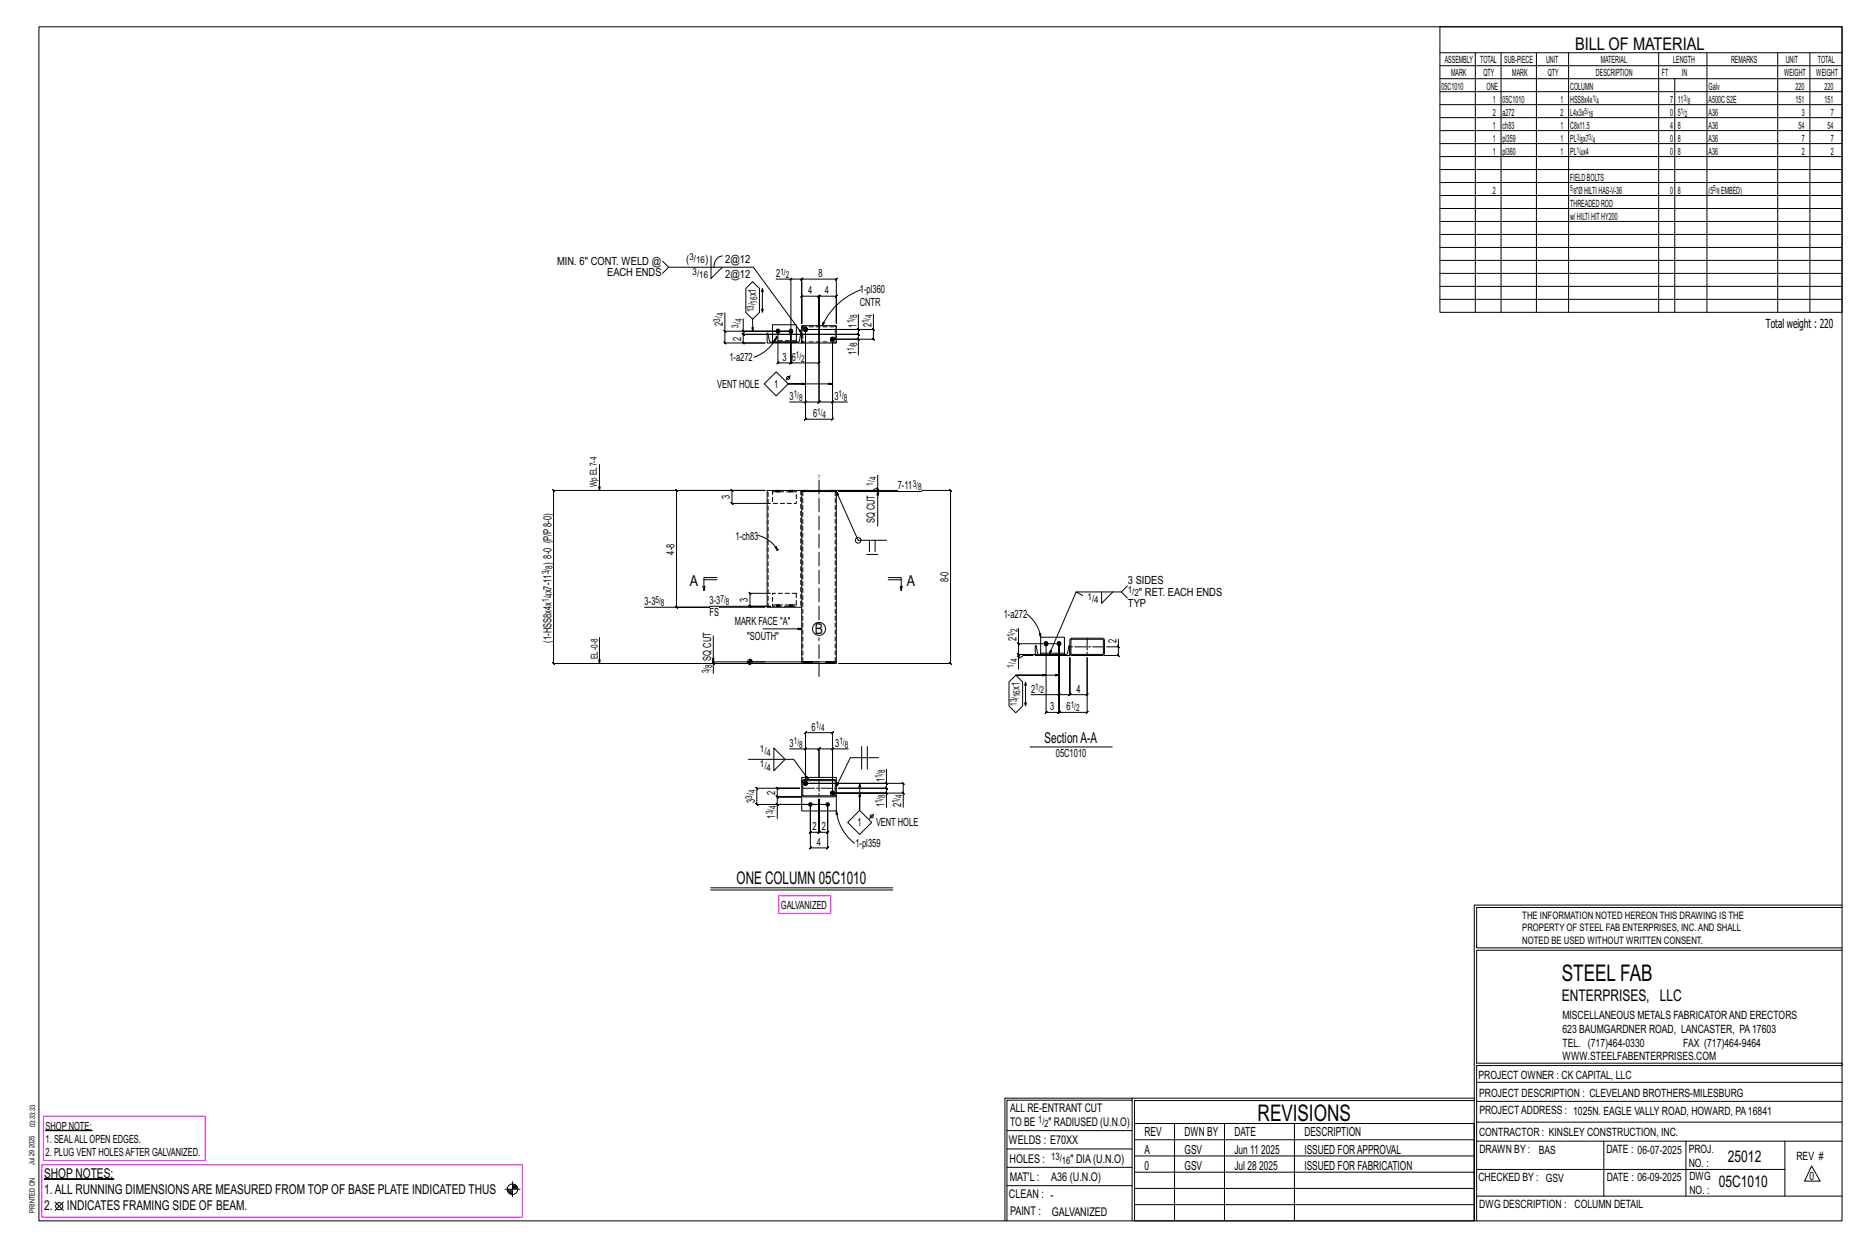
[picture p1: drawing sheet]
<svg xmlns="http://www.w3.org/2000/svg" width="914mm" height="610mm" viewBox="0 0 914 610" stroke-linecap="round" stroke-linejoin="round" font-family="sans-serif">
<g fill="#000" stroke="#000" stroke-width=".49">
<path d="M22 553h23zM22 577h34z"/>
<circle cx="381" cy="162" r="1"/>
<circle cx="387" cy="162" r="1"/>
<circle cx="394" cy="161" r="1.1"/>
<circle cx="408" cy="166" r="1.1"/>
<circle cx="512" cy="315" r="1"/>
<circle cx="519" cy="315" r="1"/>
<circle cx="394" cy="383" r="1.1"/>
<circle cx="397" cy="394" r=".9"/>
<circle cx="405" cy="394" r=".9"/>
<circle cx="408" cy="388" r="1.1"/>
</g>
<g fill="none" stroke="#000" stroke-width=".49">
<path d="M19 13h883v584h-883zM705 13h197v140h-197zM705 26h197M705 32h197M705 39h197M722 26v127M735 26v127M752 26v127M768 26v127M812 26v127M820 39v114M836 26v127"/>
<path d="M870 26v127M886 26v127M705 45h197M705 51h197M705 58h197M705 64h197M705 70h197M705 77h197M705 83h197M705 89h197M705 96h197M705 102h197"/>
<path d="M705 108h197M705 115h197M324 128l3 3h42l23 32M327 131l-3 3M348 125v11l6-5M354 125a5 5 0 0 0-5 6M380 137h7v25M387 137l1-1zM387 137h5l1-1-1 1v21M392 137l1-1-1 1h17l1-1-1 1v21v-13l1-1-1 1h-8v-1l-1 1h1v15v-15v-1l-1 1h1h-9l1-1-1 1v13zM705 121h197M705 127h197"/>
<path d="M705 134h197M355 153v9h32h-23v-6M365 141l3-3 4 3v12l-4 3-3-3zM368 156v6M373 151v2l1-2M373 141v2M374 143l-1-2v12M378 159h12v8h-12zM392 159h17v9h-17zM401 160v37v-1l-1 1h1h-7M401 160v37h-1l1-1v1h7M401 160v18v-1l-1 1h1h-14l1-1-1 1v-16v16l1-1-1 1h-6v-1l-1 1h1v-16"/>
<path d="M403 158h1l-2 1zM421 142a34 34 0 0 0-19 17M428 154v7h-34h26v-7M705 140h197M705 146h197M354 162l1 1zM355 162v6l-1-1 1 1h19h-10l-1-1 1 1v-4l-1-1 1 1h29M363 162l1 1zM364 162v2l-1-1 1 1h29M376 163l1 4h1h13l1-4v5h-16zM380 164v1M380 165v2l-1-1z"/>
<path d="M380 165a20 20 0 0 1-11 10M380 165h1M393 164h27v-1l1 1h-1v2M420 165l1 1zM420 161l1 1zM420 161v3v-1l1 1h-1h-27M427 161l1 1zM428 161v5l-1-1 1 1h-20h12v8M374 188l6-6 6 6-6 6zM386 197h8v-36v44v1l1-1h-1h14l-1 1 1-1v-39v31h7M387 184l-2 2M394 197l1-1z"/>
<path d="M394 188h-8h22M407 197l1-1zM293 227v13M374 240h-103l-1-1 1 1v85l-1-1 1 1h130h-52v4M374 240h-43v-1l1 1h-1v57l1 1-1-1h16h-31M374 240h-16v-1l1 1h-1v6l1 1-1-1h19M376 240h16v57h-16zM392 240h17h-17zM393 240h.1M395 240h.1M406 240h.1M409 240h.1"/>
<path d="M410 240h29M429 239l1 1zM430 232v7h-2l-1 1h-19M430 239v1h-1l1 1v-1h-20h41M451 240h14v-1l1 1h-1v85v-1l1 1h-1h-55M394 240h14M430 240v17M371 262a16 16 0 0 1 10 7M379 268l1-1 1 2zM381 269h-1M381 269h.1M424 271h6"/>
<path d="M426 264v6M428 264v6M434 264h-14l-11-24 1 2-1-2v84M344 287l1 2M345 284h6M351 283h-6v6v-2M352 297h22zM377 290h-10l1 1-1-1v7v-1l1 1h-1h10h-30M392 297v27M435 283h6v6l1-2M435 284h6M441 287v2"/>
<path d="M530 291l-3-1-13 30M539 290v5l6-5M549 290l3 3M552 287l-3 3h-22M293 312v13M349 311v13M374 308h18M498 314l1 1zM499 307v8h19v25h-13M499 315v5h-1l1 1v-1h9h-9h-1l1 1v-1v1M503 301a17 17 0 0 1 6 11M507 316l1 4h1h13l1-4h1v5h-17z"/>
<path d="M509 310v2zM509 320v-8h12v8M512 315v34l1-1-1 1h6l1-1-1 1v-34v34l1-1-1 1h14l1-1-1 1v-27v18l1-1-1 1h-8v-1l-1 1h1v-18v18v-1l-1 1h1h-6M524 313l16-1 1 1v7l-1 1h-16v-1zM524 313h16v7h-15zM547 316l1 1zM547 313v3h-5M547 316v5v-1l1 1h-1h-6M349 324l1 1zM366 324h8M366 324h1M366 325h1"/>
<path d="M367 325h.1M367 322v3M367 324h1M367 323h1M392 324h17v1h-17zM393 324h.1M393 325h.1M395 324h.1M395 325h.1M396 324h.1M396 325h.1M398 324h.1"/>
<path d="M398 325h.1M401 324h-52v-1l1 1h-1v1M404 324h.1M404 325h.1M406 324h.1M406 325h.1M409 324h.1M409 325h.1M497 330l4 4v11l-4 4-3-4v-11zM498 321l1 1zM502 335v-1v1M502 334v11v-1"/>
<path d="M506 321h-5h-1h-1v6M509 320h12M512 330h-15h21M518 340l1-1zM502 344v1M366 372h22l8 9M379 366l5 6-5 5zM387 366h7v17v-25v1l1-1h-1h14l-1 1 1-1v30v-22h7M394 366v1l1-1zM394 366h7l-1 1 1-1v14v-14l-1 1 1-1h7M408 366l-1 1zM422 365v11"/>
<path d="M425 365v11M430 371h-14l-7 14M434 376v7h-40h48l1 1-1-1v5M504 365h40M380 393l1 1zM380 394v-4h1l-1-1v1h12h-12h1l-1-1v1v-4h1l-1-1v1h11h-21v-1l1 1h-1v8v-1l1 1h-1h35h-25v7M392 389v8h17v-8M392 382v-2h17v9l-1 1h-15l-1-1v-7l2-1h14l1 1M393 382h16v7h-16zM397 394v13l-1 1 1-1h4l-1 1 1-1v-16v16l-1 1 1-1h4v1l1-1h-1v-13v21l1-1-1 1h-8v-1l-1 1h1zM409 397l1 1-1 1zM409 397a24 24 0 0 0 9 16"/>
<path d="M421 396l6 6-6 6-6-6zM421 383v13v-8M428 398l-2 3M433 388l1 1zM433 383l1 1zM434 395v-7h-26h34v7M434 383v3l-1-1 1 1h-24h24l-1-1 1 1v2M442 388l1 1zM348 434h89M348 435h89M722 443v154M722 443h180"/>
<path d="M902 444h-179v20h179M902 465h-179v55h179v1h-179v76M554 538h-61v59M554 537h168M722 538h-167v13M723 539h179M723 530h179M493 553h61M555 550h167v47h-167zM555 558h167M575 550v47M599 550v47"/>
<path d="M634 550v47M723 549h179M723 558h179M785 558v27M825 558v27M874 558v27M251 578v8M251 580h1M493 571h61M493 562h61M555 573h167M555 566h167"/>
<path d="M723 572h151M887 570l4 8h-8zM27 588l4 4M31 588l-4 4M247 582h8M248 582h3M248 583h3M249 583h2M249 584h2M251 581h2M251 580h2M492 597v-60h62v60"/>
<path d="M493 580h61M555 589h167M555 581h167M723 585h179"/>
<circle cx="386" cy="185" r=".7"/>
<circle cx="420" cy="264" r="1.4"/>
<circle cx="401" cy="308" r="3"/>
<circle cx="367" cy="324" r="1.2"/>
<circle cx="427" cy="399" r=".7"/>
<circle cx="29" cy="590" r="1.8"/>
<circle cx="251" cy="582" r="2.6"/>
</g>
<path d="M381 438h26v9h-26zM21 546h79v22h-79zM21 570h235v26h-235z" fill="none" stroke="#f0f" stroke-width=".5"/>
<g fill="none" stroke="#000" stroke-width=".49" stroke-dasharray="2 1.4">
<path d="M394 159l-1 1M390 167h-12M392 167l2 1M393 160h-1M393 160h16v7h-16zM408 168l1-1M409 160l-1-1M378 240v6h12v-6M380 240v1zM380 240h.1M380 240v1M381 240v1"/>
<path d="M382 240v1M386 240v1zM386 240h1M387 240l-1 1M387 240v1M388 240v1M392 240v57M393 240h.1M394 240h-1M394 240h1zM394 240h.1M395 240h.1"/>
<path d="M406 240h.1M406 240h1M407 240h-1M407 240h.1M408 240h.1M408 240h-1M409 240h.1M378 241h12M380 241l1-1-1 1M387 241v-1v1M409 240v84M376 297v-57"/>
<path d="M378 290h12v7h-12zM380 297v-1M381 297v-1M381 297l1-1M381 296v1v-1M382 296v1zM382 297h-1M386 297v-1M387 297v-1M387 297l1-1M387 296v1l1-1M388 296v1z"/>
<path d="M388 297h.1M390 296h-12M393 324v-84M393 324v1M393 324h.1M394 324l-1 1M394 324l1 1zM394 324v1M394 325h.1M395 324v1M395 324h.1M395 325h.1"/>
<path d="M395 325v-1M396 324v1M396 324h.1M397 324v1zM397 324l-1 1M397 325h-1M397 324v1M397 324h1M398 325h-1M398 325v-1M404 324v1M404 324h.1"/>
<path d="M405 324l-1 1M405 324v1zM405 324v1M405 325h.1M406 324v1M406 324h.1M406 325h.1M406 325v-1M406 324h1M407 324l-1 1M407 324v1M408 324v1z"/>
<path d="M408 324l-1 1M408 325h-1M408 324v1M409 324h.1M409 325h.1M409 325v-1M392 382h1z"/>
</g>
<path d="M401 303v-70M401 331v-19" fill="none" stroke="#000" stroke-width=".49" stroke-dasharray="6.8 1 0 1"/>
<path d="M532 312v9M541 316h-17M393 386h16M401 381v9" fill="none" stroke="#000" stroke-width=".49" stroke-dasharray="5.8 1 1 1"/>
<g font-size="11.2">
<text x="764" y="480">STEEL FAB</text>
<text x="616" y="548">REVISIONS</text>
</g>
<g font-size="8.6">
<text x="771" y="24">BILL OF MATERIAL</text>
<text x="361" y="432">ONE COLUMN 05C1010</text>
</g>
<g font-size="7.9">
<text x="765" y="490">ENTERPRISES, LLC</text>
<text x="846" y="569">25012</text>
<text x="841" y="581">05C1010</text>
</g>
<g font-size="7.3">
<text x="338" y="286">A</text>
<text x="444" y="286">A</text>
<text x="399" y="310">B</text>
<text x="511" y="364">SectionA-A</text>
</g>
<g font-size="6.6">
<text x="22" y="576">SHOP NOTES:</text>
<text x="22" y="584">1.ALL RUNNING DIMENSIONSARE MEASURED FROM TOP OF BASE PLATE INDICATED THUS</text>
<text x="22" y="592">2.</text>
<text x="33" y="592">INDICATES FRAMING SIDE OF BEAM.</text>
</g>
<g font-size="6.1">
<text x="864" y="161">Total weight : 220</text>
<text x="560" y="556">REV</text>
<text x="580" y="556">DWN BY</text>
<text x="604" y="556">DATE</text>
<text x="639" y="556">DESCRIPTION</text>
<text x="560" y="564">A</text>
<text x="580" y="564">GSV</text>
<text x="604" y="564">Jun 11</text>
<text x="617" y="564">2025</text>
<text x="639" y="564">ISSUED FORAPPROVAL</text>
<text x="560" y="572">0</text>
<text x="580" y="572">GSV</text>
<text x="604" y="572">Jul 28</text>
<text x="616" y="572">2025</text>
<text x="639" y="572">ISSUED FOR FABRICATION</text>
</g>
<g font-size="5.9">
<text x="494" y="560">WELDS : E70XX</text>
<text x="494" y="569">HOLES :</text>
<text x="524" y="569">&quot; DIA(U.N.O)</text>
<text x="494" y="578">MAT'L :</text>
<text x="515" y="578">A36 (U.N.O)</text>
<text x="494" y="586">CLEAN : -</text>
<text x="495" y="595">PAINT :</text>
<text x="515" y="595">GALVANIZED</text>
</g>
<g font-size="5.8">
<text x="494" y="544">ALL RE-ENTRANT CUT</text>
<text x="494" y="551">TO BE</text>
<text x="513" y="551">&quot; RADIUSED (U.N.O)</text>
</g>
<g font-size="5.6">
<text x="765" y="499">MISCELLANEOUS METALS FABRICATORAND ERECTORS</text>
<text x="765" y="505">623 BAUMGARDNER ROAD, LANCASTER, PA17603</text>
<text x="765" y="512">TEL. (717)464-0330</text>
<text x="824" y="512">FAX (717)464-9464</text>
<text x="765" y="519">WWW.STEELFABENTERPRISES.COM</text>
<text x="724" y="528">PROJECT OWNER : CK CAPITAL, LLC</text>
<text x="724" y="537">PROJECT DESCRIPTION : CLEVELAND BROTHERS-MILESBURG</text>
<text x="724" y="545">PROJECTADDRESS : 1025N. EAGLE VALLY ROAD, HOWARD, PA16841</text>
<text x="724" y="556">CONTRACTOR : KINSLEY CONSTRUCTION, INC.</text>
<text x="724" y="564">DRAWN BY :</text>
<text x="753" y="564">BAS</text>
<text x="786" y="564">DATE : 06-07-2025</text>
<text x="827" y="564">PROJ.</text>
<text x="879" y="568">REV #</text>
<text x="827" y="571">NO. :</text>
<text x="724" y="578">CHECKED BY : GSV</text>
<text x="787" y="578">DATE : 06-09-2025</text>
<text x="827" y="578">DWG</text>
<text x="886" y="578">0</text>
<text x="827" y="584">NO. :</text>
<text x="724" y="591">DWG DESCRIPTION : COLUMN DETAIL</text>
</g>
<g font-size="5.5">
<text x="273" y="130">MIN. 6&quot; CONT. WELD @</text>
<text x="336" y="129">(</text>
<text x="345" y="129">)</text>
<text x="355" y="129">2@12</text>
<text x="297" y="135">EACH ENDS</text>
<text x="355" y="136">2@12</text>
<text x="380" y="136">2</text>
<text x="401" y="136">8</text>
<text x="396" y="144">4</text>
<text x="404" y="144">4</text>
<text x="421" y="143">1-pl360</text>
<text x="370" y="145" transform="rotate(-90 370 145)">x1</text>
<text x="421" y="150">CNTR</text>
<text x="354" y="159" transform="rotate(-90 354 159)">2</text>
<text x="419" y="160" transform="rotate(-90 419 160)">1</text>
<text x="427" y="160" transform="rotate(-90 427 160)">2</text>
<text x="363" y="167" transform="rotate(-90 363 167)">2</text>
<text x="419" y="174" transform="rotate(-90 419 174)">1</text>
<text x="357" y="177">1-a272</text>
<text x="383" y="177">3</text>
<text x="388" y="177">6</text>
<text x="351" y="190">VENT HOLE</text>
<text x="379" y="190">1</text>
<text x="386" y="196">3</text>
<text x="408" y="196">3</text>
<text x="398" y="204">6</text>
<text x="439" y="239">7-11</text>
<text x="357" y="244" transform="rotate(-90 357 244)">3</text>
<text x="428" y="256" transform="rotate(-90 428 256)">SQ CUT</text>
<text x="360" y="264">1-ch83</text>
<text x="330" y="271" transform="rotate(-90 330 271)">4-8</text>
<text x="270" y="277" transform="rotate(-90 270 277)">) 8-0 (P/P8-0)</text>
<text x="464" y="285" transform="rotate(-90 464 285)">8-0</text>
<text x="552" y="286">3 SIDES</text>
<text x="270" y="290" transform="rotate(-90 270 290)">x7-11</text>
<text x="558" y="291">&quot; RET. EACH ENDS</text>
<text x="316" y="296">3-3</text>
<text x="347" y="296">3-3</text>
<text x="366" y="294" transform="rotate(-90 366 294)">3</text>
<text x="552" y="297">TYP</text>
<text x="347" y="301">FS</text>
<text x="360" y="306">MARK FACE &quot;A&quot;</text>
<text x="491" y="302">1-a272</text>
<text x="270" y="314" transform="rotate(-90 270 314)">(1-HSS8x4x</text>
<text x="366" y="313">&quot;SOUTH&quot;</text>
<text x="498" y="314" transform="rotate(-90 498 314)">2</text>
<text x="546" y="315" transform="rotate(-90 546 315)">2</text>
<text x="348" y="323" transform="rotate(-90 348 323)">SQ CUT</text>
<text x="499" y="338" transform="rotate(-90 499 338)">x1</text>
<text x="505" y="339">2</text>
<text x="527" y="339">4</text>
<text x="514" y="348">3</text>
<text x="522" y="348">6</text>
<text x="397" y="357">6</text>
<text x="387" y="365">3</text>
<text x="409" y="365">3</text>
<text x="517" y="370">05C1010</text>
<text x="433" y="383" transform="rotate(-90 433 383)">1</text>
<text x="379" y="389" transform="rotate(-90 379 389)">2</text>
<text x="369" y="393" transform="rotate(-90 369 393)">3</text>
<text x="433" y="395" transform="rotate(-90 433 395)">1</text>
<text x="441" y="395" transform="rotate(-90 441 395)">2</text>
<text x="379" y="401" transform="rotate(-90 379 401)">1</text>
<text x="398" y="406">2</text>
<text x="402" y="406">2</text>
<text x="420" y="404">1</text>
<text x="429" y="404">VENT HOLE</text>
<text x="400" y="414">4</text>
<text x="419" y="414">1-pl359</text>
<text x="382" y="445">GALVANIZED</text>
<text x="22" y="553">SHOPNOTE:</text>
<text x="22" y="559">1. SEALALLOPEN EDGES.</text>
<text x="22" y="566">2. PLUG VENT HOLESAFTER GALVANIZED.</text>
</g>
<g font-size="5">
<text x="745" y="450">THE INFORMATION NOTED HEREON THIS DRAWING IS THE</text>
<text x="745" y="456">PROPERTY OF STEEL FAB ENTERPRISES, INC.AND SHALL</text>
<text x="745" y="462">NOTED BE USED WITHOUT WRITTEN CONSENT.</text>
<text x="508" y="550">1/</text>
<text x="511" y="551">2</text>
<text x="515" y="568">13/</text>
<text x="520" y="570">16</text>
</g>
<g font-size="4.9">
<text x="707" y="31">ASSEMBLY</text>
<text x="725" y="31">TOTAL</text>
<text x="736" y="31">SUB-PIECE</text>
<text x="757" y="31">UNIT</text>
<text x="784" y="31">MATERIAL</text>
<text x="819" y="31">LENGTH</text>
<text x="847" y="31">REMARKS</text>
<text x="874" y="31">UNIT</text>
<text x="890" y="31">TOTAL</text>
<text x="710" y="37">MARK</text>
<text x="726" y="37">QTY</text>
<text x="740" y="37">MARK</text>
<text x="758" y="37">QTY</text>
<text x="781" y="37">DESCRIPTION</text>
<text x="814" y="37">FT</text>
<text x="823" y="37">IN</text>
<text x="873" y="37">WEIGHT</text>
<text x="889" y="37">WEIGHT</text>
<text x="706" y="44">05C1010</text>
<text x="728" y="44">ONE</text>
<text x="769" y="44">COLUMN</text>
<text x="836" y="44">Galv</text>
<text x="879" y="44">220</text>
<text x="893" y="44">220</text>
<text x="731" y="50">1</text>
<text x="736" y="50">05C1010</text>
<text x="764" y="50">1</text>
<text x="769" y="50">HSS8x4x</text>
<text x="818" y="50">7</text>
<text x="821" y="50">11</text>
<text x="836" y="50">A500CS2E</text>
<text x="879" y="50">151</text>
<text x="893" y="50">151</text>
<text x="731" y="57">2</text>
<text x="736" y="57">a272</text>
<text x="764" y="57">2</text>
<text x="769" y="57">L4x3x</text>
<text x="818" y="57">0</text>
<text x="821" y="57">5</text>
<text x="836" y="57">A36</text>
<text x="882" y="57">3</text>
<text x="896" y="57">7</text>
<text x="731" y="63">1</text>
<text x="736" y="63">ch83</text>
<text x="764" y="63">1</text>
<text x="769" y="63">C8x11.5</text>
<text x="818" y="63">4</text>
<text x="821" y="63">8</text>
<text x="836" y="63">A36</text>
<text x="880" y="63">54</text>
<text x="895" y="63">54</text>
<text x="731" y="69">1</text>
<text x="736" y="69">pl359</text>
<text x="764" y="69">1</text>
<text x="769" y="69">PL x7</text>
<text x="818" y="69">0</text>
<text x="821" y="69">8</text>
<text x="836" y="69">A36</text>
<text x="882" y="69">7</text>
<text x="896" y="69">7</text>
<text x="731" y="76">1</text>
<text x="736" y="76">pl360</text>
<text x="764" y="76">1</text>
<text x="769" y="76">PL x4</text>
<text x="818" y="76">0</text>
<text x="821" y="76">8</text>
<text x="836" y="76">A36</text>
<text x="882" y="76">2</text>
<text x="896" y="76">2</text>
<text x="769" y="88">FIELDBOLTS</text>
<text x="731" y="95">2</text>
<text x="772" y="95">&quot;ØHILTIHAS-V-36</text>
<text x="818" y="95">0</text>
<text x="821" y="95">8</text>
<text x="836" y="95">(5</text>
<text x="843" y="95">EMBED)</text>
<text x="769" y="101">THREADEDROD</text>
<text x="769" y="107">w/HILTIHITHY200</text>
</g>
<g font-size="4.7">
<text x="337" y="127">3/</text>
<text x="341" y="129">16</text>
<text x="339" y="135">3/</text>
<text x="342" y="136">16</text>
<text x="382" y="134">1/</text>
<text x="385" y="136">2</text>
<text x="371" y="149" transform="rotate(-90 371 149)">16</text>
<text x="354" y="155" transform="rotate(-90 354 155)">4</text>
<text x="369" y="153" transform="rotate(-90 369 153)">13/</text>
<text x="420" y="156" transform="rotate(-90 420 156)">8</text>
<text x="427" y="155" transform="rotate(-90 427 155)">4</text>
<text x="353" y="157" transform="rotate(-90 353 157)">3/</text>
<text x="362" y="160" transform="rotate(-90 362 160)">3/</text>
<text x="363" y="158" transform="rotate(-90 363 158)">4</text>
<text x="418" y="158" transform="rotate(-90 418 158)">1/</text>
<text x="425" y="158" transform="rotate(-90 425 158)">1/</text>
<text x="418" y="172" transform="rotate(-90 418 172)">1/</text>
<text x="420" y="169" transform="rotate(-90 420 169)">8</text>
<text x="390" y="175">1/</text>
<text x="392" y="177">2</text>
<text x="389" y="194">1/</text>
<text x="391" y="196">8</text>
<text x="411" y="194">1/</text>
<text x="413" y="196">8</text>
<text x="400" y="203">1/</text>
<text x="403" y="205">4</text>
<text x="292" y="238" transform="rotate(-90 292 238)">Wp EL7-4</text>
<text x="427" y="238" transform="rotate(-90 427 238)">1/</text>
<text x="429" y="235" transform="rotate(-90 429 235)">4</text>
<text x="447" y="238">3/</text>
<text x="449" y="240">8</text>
<text x="269" y="281" transform="rotate(-90 269 281)">3/</text>
<text x="270" y="278" transform="rotate(-90 270 278)">8</text>
<text x="270" y="292" transform="rotate(-90 270 292)">4</text>
<text x="532" y="293">1/</text>
<text x="552" y="290">1/</text>
<text x="555" y="292">2</text>
<text x="269" y="295" transform="rotate(-90 269 295)">1/</text>
<text x="321" y="295">5/</text>
<text x="323" y="297">8</text>
<text x="353" y="294">7/</text>
<text x="355" y="296">8</text>
<text x="536" y="295">4</text>
<text x="496" y="312" transform="rotate(-90 496 312)">1/</text>
<text x="498" y="309" transform="rotate(-90 498 309)">2</text>
<text x="293" y="322" transform="rotate(-90 293 322)">EL-0-8</text>
<text x="347" y="329" transform="rotate(-90 347 329)">3/</text>
<text x="349" y="327" transform="rotate(-90 349 327)">8</text>
<text x="496" y="327" transform="rotate(-90 496 327)">1/</text>
<text x="498" y="324" transform="rotate(-90 498 324)">4</text>
<text x="499" y="341" transform="rotate(-90 499 341)">16</text>
<text x="507" y="338">1/</text>
<text x="509" y="339">2</text>
<text x="498" y="345" transform="rotate(-90 498 345)">13/</text>
<text x="524" y="346">1/</text>
<text x="527" y="348">2</text>
<text x="399" y="356">1/</text>
<text x="402" y="358">4</text>
<text x="389" y="364">1/</text>
<text x="391" y="366">8</text>
<text x="411" y="364">1/</text>
<text x="413" y="366">8</text>
<text x="372" y="368">1/</text>
<text x="375" y="370">4</text>
<text x="372" y="375">1/</text>
<text x="375" y="377">4</text>
<text x="432" y="381" transform="rotate(-90 432 381)">1/</text>
<text x="433" y="378" transform="rotate(-90 433 378)">8</text>
<text x="370" y="388" transform="rotate(-90 370 388)">4</text>
<text x="368" y="391" transform="rotate(-90 368 391)">3/</text>
<text x="380" y="396" transform="rotate(-90 380 396)">4</text>
<text x="432" y="393" transform="rotate(-90 432 393)">1/</text>
<text x="433" y="390" transform="rotate(-90 433 390)">8</text>
<text x="440" y="393" transform="rotate(-90 440 393)">1/</text>
<text x="442" y="390" transform="rotate(-90 442 390)">4</text>
<text x="378" y="398" transform="rotate(-90 378 398)">3/</text>
</g>
<g font-size="4.2">
<text x="780" y="49">1/</text>
<text x="781" y="51">4</text>
<text x="824" y="49">3/</text>
<text x="826" y="51">8</text>
<text x="776" y="56">5/</text>
<text x="778" y="57">16</text>
<text x="823" y="56">1/</text>
<text x="825" y="57">2</text>
<text x="772" y="68">3/</text>
<text x="774" y="70">8</text>
<text x="778" y="68">3/</text>
<text x="780" y="70">4</text>
<text x="772" y="75">1/</text>
<text x="774" y="76">4</text>
<text x="769" y="94">5/</text>
<text x="770" y="95">8</text>
<text x="839" y="94">5/</text>
<text x="841" y="95">8</text>
</g>
<g font-size="3.7">
<text x="17" y="551" transform="rotate(-90 17 551)">03:33:33</text>
<text x="17" y="562" transform="rotate(-90 17 562)">2025</text>
<text x="17" y="570" transform="rotate(-90 17 570)">Jul 29</text>
<text x="17" y="593" transform="rotate(-90 17 593)">PRINTED ON</text>
</g>
</svg>
